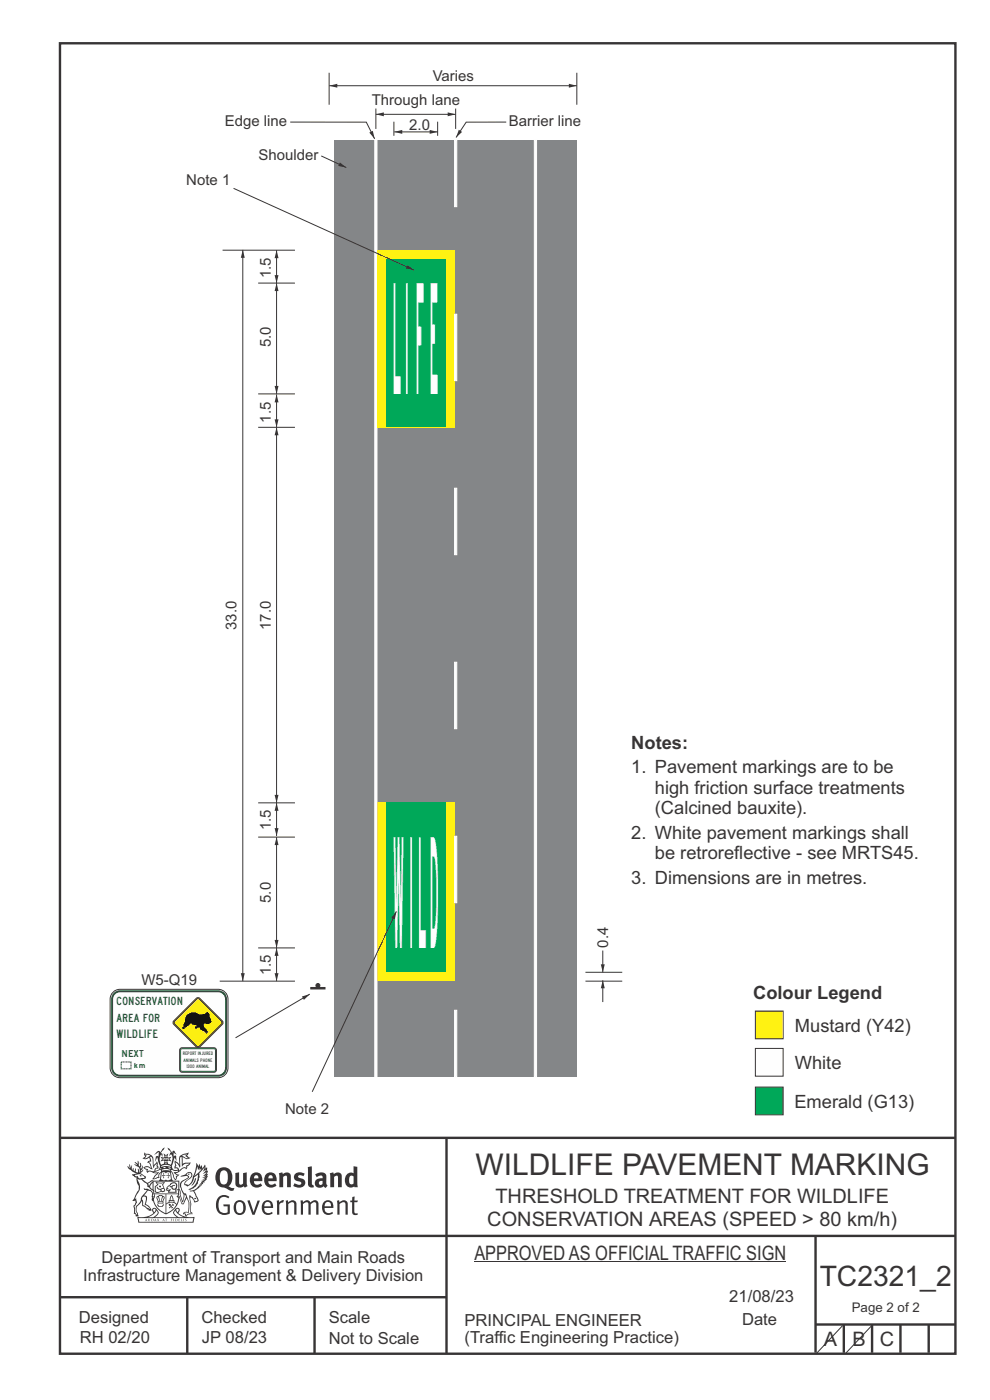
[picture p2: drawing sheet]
<svg xmlns="http://www.w3.org/2000/svg" width="210mm" height="297mm" viewBox="0 0 210 297" stroke-linecap="round" stroke-linejoin="round" font-family="sans-serif">
<g fill="none" stroke="#373435" stroke-width=".51">
<path d="M12.7 9.2h190v278h-190zM12.7 241.4h190M94.7 241.4v45.8M12.7 275.2h82M12.7 262.2h190.1M39.7 275.2v12M66.7 275.2v12M173 262.1v24.9M173 281h29.6M179 281v6M185 281v6M191 281v6"/>
<path d="M197 281v6"/>
</g>
<g fill="#373435">
<path d="M47 248.4a2.55 2.55 0 0 0 0 2.7l.3 .2a.81 .81 0 0 0 1-1v-.5a1.04 1.04 0 0 0-1.1-1.5zM46.3 248.1a1.82 1.82 0 0 1 2.1-.2 1.82 1.82 0 0 1 .9 1.8 2.29 2.29 0 0 1-.8 2l.7 .3h.5l-.2 .6a2.87 2.87 0 0 1-2-.7 2.12 2.12 0 0 1-1.7-3.1z" fill-rule="evenodd"/>
<path d="M49.9 248.9l.8-.2v2a.46 .46 0 0 0 .3 .6 .46 .46 0 0 0 .6-.3v-2.1l.7-.2v2.4l.2 .5-.5 .3-.3-.3a1.02 1.02 0 0 1-1.2 .3 1.02 1.02 0 0 1-.6-1.1z" fill-rule="evenodd"/>
<path d="M54 249.5l-.1 .5h.9a.49 .49 0 0 0-.2-.6 .49 .49 0 0 0-.6 .1zM53.4 249.1a1.34 1.34 0 0 1 1.6-.2 1.34 1.34 0 0 1 .6 1.5v.2h-1.7a.77 .77 0 0 0 .5 .8 .77 .77 0 0 0 .9-.4l.3 .5a1.59 1.59 0 0 1-2 .2 1.59 1.59 0 0 1-.5-2.1z" fill-rule="evenodd"/>
<path d="M57 249.5l-.1 .5h1a.49 .49 0 0 0-.2-.6 .49 .49 0 0 0-.7 .1zM56.4 249.1a1.34 1.34 0 0 1 1.6-.2 1.34 1.34 0 0 1 .7 1.5v.2h-1.8a.77 .77 0 0 0 .5 .8 .77 .77 0 0 0 .9-.4l.4 .5a1.59 1.59 0 0 1-2.1 .2 1.59 1.59 0 0 1-.5-2.1z" fill-rule="evenodd"/>
<path d="M59.2 248.9l.7-.2 .1 .4a.95 .95 0 0 1 1-.3 .95 .95 0 0 1 .7 .8v2.3h-.8v-2.3a.46 .46 0 0 0-.8 .1v2.2h-.8z" fill-rule="evenodd"/>
<path d="M62.6 249.1a1.75 1.75 0 0 1 2-.1l-.2 .5-.6-.2a.43 .43 0 0 0-.6 .3l.4 .3a1.04 1.04 0 0 1 1.2 1.1 1.04 1.04 0 0 1-1.4 1l-1.2-.4 .3-.6 1 .4 .4-.4a.88 .88 0 0 0-1-.5l-.4-.2-.1-.4z" fill-rule="evenodd"/>
<path d="M65.3 247.6l.8-.2 .1 3.8 .3 .2 .1 .4a.88 .88 0 0 1-1 0 .88 .88 0 0 1-.3-1z" fill-rule="evenodd"/>
<path d="M67.8 250.6a.43 .43 0 0 0-.1 .7 .43 .43 0 0 0 .7-.1v-.7zM66.8 249.1a1.7 1.7 0 0 1 2.4 .1v1.9l.3 .4-.4 .5-.5-.4a1.03 1.03 0 0 1-1.7-.1 1.03 1.03 0 0 1 .8-1.5h.7v-.4a.8 .8 0 0 0-1.2 .1z" fill-rule="evenodd"/>
<path d="M70 248.9l.7-.2 .1 .4a.95 .95 0 0 1 1-.3 .95 .95 0 0 1 .7 .8v2.3h-.8v-2.3a.46 .46 0 0 0-.8 .1v2.2h-.8z" fill-rule="evenodd"/>
<path d="M74.3 249.5a1.48 1.48 0 0 0 0 1.7h.5l.2-.1v-1.5l-.3-.2zM75 247.4l.8 .1 .1 4.4h-.7l-.1-.2a1.26 1.26 0 0 1-1.4 0 1.26 1.26 0 0 1-.5-1.3 1.29 1.29 0 0 1 .4-1.4 1.29 1.29 0 0 1 1.4-.1z" fill-rule="evenodd"/>
<path d="M46.4 253.9a1.72 1.72 0 0 1 2.3 0l-.3 .3a1.24 1.24 0 0 0-1.4-.2 1.24 1.24 0 0 0-.6 1.4 1.49 1.49 0 0 0 1.2 1.9l.7-.1v-1.3h-.8l-.1-.4h1.3v1.9a1.93 1.93 0 0 1-2.2 0 1.93 1.93 0 0 1-.7-2.2l.2-.8z" fill-rule="evenodd"/>
<path d="M50.4 255.1a1.65 1.65 0 0 0 .2 2.2 .99 .99 0 0 0 1-1.4 .78 .78 0 0 0-.4-.8 .78 .78 0 0 0-.8 0zM50 254.9a1.33 1.33 0 0 1 1.6-.1 1.33 1.33 0 0 1 .5 1.4 1.31 1.31 0 0 1-1.3 1.6 1.31 1.31 0 0 1-1.2-1.6v-.6z" fill-rule="evenodd"/>
<path d="M52.5 254.7l.4-.1 .9 2.6 .8-2.5h.5l-1.1 3h-.5z" fill-rule="evenodd"/>
<path d="M56.3 255.2l-.2 .7h1.3a.7 .7 0 0 0-.3-.8 .7 .7 0 0 0-.8 .1zM55.9 255a1.22 1.22 0 0 1 1.5-.2 1.22 1.22 0 0 1 .5 1.5h-1.8a.93 .93 0 0 0 .5 1 .93 .93 0 0 0 1.1-.2l.2 .3a1.43 1.43 0 0 1-1.8 .1 1.43 1.43 0 0 1-.6-1.7z" fill-rule="evenodd"/>
<path d="M58.7 254.7l.4-.1 .1 .5 .4-.4 .6-.1-.2 .5a.66 .66 0 0 0-.8 .7v1.9h-.4z" fill-rule="evenodd"/>
<path d="M60.6 254.7l.4-.1 .1 .5a.94 .94 0 0 1 1-.5 .94 .94 0 0 1 .8 .8v2.3h-.5l-.1-2.5a.81 .81 0 0 0-1.2 .3v2.2h-.4z" fill-rule="evenodd"/>
<path d="M63.7 254.7l.5-.1 .1 .5 .4-.3a.78 .78 0 0 1 1.1 .3 .9 .9 0 0 1 1-.5 .9 .9 0 0 1 .8 .8v2.3h-.5l-.1-2.5a.67 .67 0 0 0-1.1 .3v2.2h-.5v-2.4l-.4-.3-.7 .4v2.3h-.5z" fill-rule="evenodd"/>
<path d="M69 255.2l-.1 .7h1.3a.7 .7 0 0 0-.3-.8 .7 .7 0 0 0-.9 .1zM68.7 255a1.22 1.22 0 0 1 1.5-.2 1.22 1.22 0 0 1 .5 1.5h-1.8a.93 .93 0 0 0 .4 1 .93 .93 0 0 0 1.2-.2l.1 .3a1.44 1.44 0 0 1-1.7 .1 1.44 1.44 0 0 1-.6-1.7z" fill-rule="evenodd"/>
<path d="M71.4 254.7l.5-.1 .1 .5a.94 .94 0 0 1 1-.5 .94 .94 0 0 1 .8 .8v2.3h-.5l-.1-2.5a.81 .81 0 0 0-1.2 .3v2.2h-.4z" fill-rule="evenodd"/>
<path d="M74.7 253.9l.5-.1v.9h.7l-.1 .3h-.6v2.2l.1 .2h.5l.1 .3a.75 .75 0 0 1-1.2-.6v-2.1h-.4v-.3h.4z" fill-rule="evenodd"/>
<path d="M30.8 244.9l1.1 .3-.9 .5h-.4l.6-.5zM31.8 245.4h.2a2.44 2.44 0 0 1 .4 1.9l.1 .5 .7-1-.1 .6 .3 .3a.57 .57 0 0 0-.6 .7l-1-.1-.5 .2 .2-.5-.8-.3 .7-.1 .9 .5 .1-.1-.6-1.3-.2-.2h.5zM30.7 244.4l-.1 .5 .2 .4-.6 .4a1.04 1.04 0 0 0 1.4-.1l.2 .6-.3 .1-.2 .4a.94 .94 0 0 1 .8 1.1l-.2-.1a1.16 1.16 0 0 0-1.5-.1l.3 .4 .4 .2 .1 .5 .2 .1 .1-.2a.94 .94 0 0 1 1.1 .2l.8 .1-1.2 1.2a1.13 1.13 0 0 0 1.2-.2l.4-.1-.1-.4 .5-.8a.83 .83 0 0 0-.6 1.1l-.3-.1-.7 .4 1.1-1.4-.5 .1-.5-.1 1.3-.5-.1-.1-.9 .4v-.3l.2-.2 .3 .1 .1-.3-.2-.4v-.6l-.1-.4-.7 1v-.7a1.42 1.42 0 0 0-1.6-1.8z" fill-rule="evenodd"/>
<path d="M38.5 245.2l.5-.2 .7-.1-.6 .3 .8 .5h-.3zM38.3 245.5l.2-.1 .1 2a1.69 1.69 0 0 1 1.6-.6l-.8 .5 .1 .5a1.1 1.1 0 0 0-1.5 .6l-.1-.5-.2-.2h-.5l.3-.4-.3-.7a1.42 1.42 0 0 1 .8 1.1l.2-.1zM37.1 246.2l.1 1-.2 .3 .1 .4h.5l.1 .2a.96 .96 0 0 1-1.1-.1l-.1 .1a1.06 1.06 0 0 0 1.3 .2v.1a.72 .72 0 0 1-1 .2l.3 .5 .6 .2-.4 .2-.1 .6-.2-.3-.4-1.1-.4-.4 .4 .9a1.54 1.54 0 0 0 .7 1.2l.2-.3a.58 .58 0 0 1 .4-.8l.2-.1h-.3l-.5-.3 .9-.5a.93 .93 0 0 1 1.2-.5v.2l.2-.2 .1-.5a.99 .99 0 0 0 .7-.8l-1.3 .1-.3 .2-.1-1.4 .9 .4 .9-.3h-.4l-.5-.4 .4-.7-.6 .2a1.46 1.46 0 0 0-1.4 2.1v.4l-.2-.4z" fill-rule="evenodd"/>
<path d="M35.6 248.9l.2 .1-.1 .3 .4 .1h-.4v.6l-.1-.6h-.3l.3-.1z" fill-rule="evenodd"/>
<path d="M34.6 248.9l.2 .1v.3l.3 .1h-.3l-.1 .6v-.6h-.4l.4-.1z" fill-rule="evenodd"/>
<path d="M34.3 248.8a.57 .57 0 0 1 .9 .2 .57 .57 0 0 1 .9-.2l.2 1.4h-.2a.57 .57 0 0 1-.9 0 .69 .69 0 0 1-1.1 0zM34.2 248.1l-.3 2.1-.2 .4h3l-.2-.4-.3-2.1h-.2v.2l-.8-.1-.8 .1v-.2z" fill-rule="evenodd"/>
<path d="M34.2 252.4a.3 .3 0 0 0 .6 0 .3 .3 0 0 0-.6 0zM33.3 250.9l.3 .3-.3 .4a.79 .79 0 0 0 0 1.3l.8-.2-.1-.3a.55 .55 0 0 1-.7-.6l.1-.1 .2 .3 .3 .2 .8-.2-.4-.7 .4-.4-.7 .2zM33 250.7l1.1 .2 .9-.2-.4 .6 .4 1.2a.56 .56 0 0 1-.8 .3l-.2 .1a.73 .73 0 0 1-.9 .1 .73 .73 0 0 1-.3-1v-.4l.6-.4z" fill-rule="evenodd"/>
<path d="M35.6 251.8l.7-.4a.58 .58 0 0 1 1-.1 .58 .58 0 0 1-.4 .9l-.3-.3a.43 .43 0 0 1 .6-.4 .57 .57 0 0 0-.8 .2l-.2-.1-.3 .1 .4 .2a.55 .55 0 0 0 .9 .4v.5h-1.3l.3-.4-.1-.1-.6 .1 .2-.3-.2-.1zM35.4 251.8l-.1 .2a.39 .39 0 0 0 .2 .6h.3l-.2 .4h1.9l-.1-.8a.86 .86 0 0 0-.1-1.3 .86 .86 0 0 0-1.3 .4z" fill-rule="evenodd"/>
<path d="M36 254.8h.8v.2h-.8zM36.4 253.8l.2 .8h-.4zM36.4 253.5l-.3 .5-.1 .6h-.2v.4l-.7 .4 .2 .1a1.48 1.48 0 0 1 2.1 .2l.2-.1-.6-.5v-.5h-.2l-.1-.6z" fill-rule="evenodd"/>
<path d="M35.8 255.4l.4 .1 .1 .3 .3-.2-.2-.2a.38 .38 0 0 1 .5 .5l-.2-.2-.3 .2 .3 .2-.3 .3-.1-.4-.4 .4-.1-.2 .4-.3-.1-.1-.2 .1z" fill-rule="evenodd"/>
<path d="M34.5 254h.2v.2l-.2 .6h-.2zM33.6 255.3h.9v.2a.55 .55 0 0 1-.8 .4v-.2l-.2-.1zM33.4 254h.2l.2 .8h-.2zM33.6 255l.8-.1 .1 .2h-.8zM33.8 253.7h.5l-.2 1.1h-.1zM33.3 253.8l-.1 .3 .3 1.1a.48 .48 0 0 0-.1 .6 .48 .48 0 0 0 .5 .2h.5a.49 .49 0 0 0 .2-.8l.3-1.1-.1-.3a1.42 1.42 0 0 0-1.5 0z" fill-rule="evenodd"/>
<path d="M33.7 251.5l.4 .1 .1 .3h-.3z" fill-rule="evenodd"/>
<path d="M41.3 250.1l.3-.2-.2 .8-.6 .8h-.2l.5-.7z" fill-rule="evenodd"/>
<path d="M39.7 249l.3-.2 .5 .2a.88 .88 0 0 1-.6 1.1 1.22 1.22 0 0 0-.8 1.3l.5 .2a.72 .72 0 0 0 .9-.4l.5-.8 .2-.6 .8-.6v.2a2.85 2.85 0 0 1-2 2.9l.1 .1a2.13 2.13 0 0 0 1.9-1.5v-.3a2.01 2.01 0 0 0 .3-1.7l1.1-1.3-.4 1 .7-.5-.7 1 .8-.4-.8 .8 .7-.2-.9 .6 .8-.1-.8 .4h.7l-.8 .3 .3 .2h-.4l.2 .3h-.4l.2 .3h-.4l.1 .2h-.1a2.16 2.16 0 0 1-2 1.1l.1 .2 .4-.1a.76 .76 0 0 1 .7 .8l.5 1.2-.6 .2a1.45 1.45 0 0 0-1.1-1.3l.2 1.8-.1 1.8 .4 .3a1.07 1.07 0 0 0-1.2 .4v-.3l-.5-.2a.87 .87 0 0 1 1.1-.1v-.7a4.4 4.4 0 0 0-.6-3.1l-.1-.3h-.2a2.16 2.16 0 0 1-.7-2.2l.3-.4 1.2-.7a.55 .55 0 0 0-.4-.8zM37.8 252.4a.76 .76 0 0 1 .3 1.1l.6 1.6 .4-1.7 .2 .1a.61 .61 0 0 1-.1 .9l-.3 .8-.2 .1-.7-1.6-.3 .1a1.18 1.18 0 0 0 .1-1.4zM41.8 247.5l.2 .7 .3-.5v.6l.4-.5a1.9 1.9 0 0 1-1.2 1.4l-.3 .3zM38.2 249.6l1.4-.2 .2 .2v.3l-.5 .2a1.26 1.26 0 0 0-.9 1.9l.2 .7a1.84 1.84 0 0 1 .1 2.1l-.4-1.4a.96 .96 0 0 0-.4-1.2l-.4 .2a.78 .78 0 0 1 0 1.3l.1 .3h.4l.4 1.1a.38 .38 0 0 0 .2 .4 .38 .38 0 0 0 .4-.1l.6-1.2a2.94 2.94 0 0 1 .4 2.5l-.1 .4h-.8l-.3 .4v.2l.4-.1 .1 .4 .2 .1a1.02 1.02 0 0 1 1.3-.5v-.4l-.3-.1 .1-1.8-.3-1.3h.1a1.14 1.14 0 0 1 .8 1 .63 .63 0 0 0 .8-.2 .63 .63 0 0 0-.2-.9l-.6-1.2 .9-.6 .2-.4h.3l-.1-.2h.4l-.1-.3h.3l-.1-.3 .5-.1-.2-.2 .6-.4v-.2h-.2l.4-.5h-.3l.3-.5-.4 .1 .4-.5v-.3l-.3 .2 .2-.7-.1-.2-.4 .3v-.8l-.6 .8-.2-.8-.2 .5-.3-.7-.1 .6-.5-.8-.1 1.4-.6 1.8a1.81 1.81 0 0 1-1 1.5l-.6-.2a1.75 1.75 0 0 1 1.1-1.2 .75 .75 0 0 0 .1-1.3 .75 .75 0 0 0-1.2 .4z" fill-rule="evenodd"/>
<path d="M41.2 254.1h.3l.2 .2-.4 .1z" fill-rule="evenodd"/>
<path d="M29.4 258.4h11.6l-.1 .8h-11.4zM31.3 258.2l.5-.1a2.48 2.48 0 0 0 1.4-1.3l.3 .5-.5 .6-.5 .3zM32.5 256.6l.3-.2 .2 .1-.3 .7zM37.2 256.8a2.65 2.65 0 0 0 1.8 1.4h-1.1l-.5-.3-.5-.6zM37.4 256.5l.2-.1 .3 .2-.3 .6zM29.2 258.2l.1 1.2h11.8l.2-1.1-.2-.1a4.1 4.1 0 0 1-3.3-.9l.3-.4-.1-.6a1.06 1.06 0 0 0-1.3 1l.2 .4 .6 .5h-4.7l.3-.1a.84 .84 0 0 0 .6-.8 .84 .84 0 0 0-.5-.8l-.3-.2h-.5l-.1 .6 .3 .4a4.2 4.2 0 0 1-3.4 .9z" fill-rule="evenodd"/>
<path d="M31 258.7l.1 .2h-.2zM31 258.5l-.3 .6 .4-.2 .2 .2z" fill-rule="evenodd"/>
<path d="M31.3 258.6h.3v.4a.25 .25 0 0 0 .2-.1 .25 .25 0 0 0-.1-.3h.1a.29 .29 0 0 1 0 .4 .29 .29 0 0 1-.4 0 .29 .29 0 0 1 0-.4z" fill-rule="evenodd"/>
<path d="M32.2 258.6a.22 .22 0 0 1 .3 .2 .22 .22 0 0 1-.3 .2zM32 258.6l.1 .4a.33 .33 0 0 0 .4 0 .33 .33 0 0 0 0-.4 .33 .33 0 0 0-.5 0z" fill-rule="evenodd"/>
<path d="M32.9 258.7l.1 .2h-.2zM32.9 258.5l-.2 .6 .3-.2 .2 .2z" fill-rule="evenodd"/>
<path d="M33.3 258.6h.2l.1 .1 .2-.1-.2 .2 .2 .3-.3-.3-.1 .3h-.1l.2-.3z" fill-rule="evenodd"/>
<path d="M34.7 258.7l.1 .2h-.2zM34.7 258.5l-.3 .6 .4-.2 .2 .2z" fill-rule="evenodd"/>
<path d="M35 258.5h.5l-.2 .1v.5h-.2l.1-.5z" fill-rule="evenodd"/>
<path d="M36.2 258.6l.3-.1-.1 .1v.2h.1h-.1v.3h-.2z" fill-rule="evenodd"/>
<path d="M36.7 258.6h.2v.5h-.2z" fill-rule="evenodd"/>
<path d="M37.3 258.6a.22 .22 0 0 1 .3 .2 .22 .22 0 0 1-.3 .2zM37.1 258.6v.4a.33 .33 0 0 0 .5 0 .33 .33 0 0 0 0-.4 .33 .33 0 0 0-.5 0z" fill-rule="evenodd"/>
<path d="M37.8 258.6l.4-.1-.2 .1v.2h.1h-.1v.2l.2 .1h-.4z" fill-rule="evenodd"/>
<path d="M38.4 258.6h.2l-.1 .4 .2 .1h-.3z" fill-rule="evenodd"/>
<path d="M38.9 258.6h.2v.5h-.2z" fill-rule="evenodd"/>
<path d="M39.3 258.6h.2h-.1l.2 .3-.2 .2-.1-.1v-.1l.2 .1z" fill-rule="evenodd"/>
<path d="M34.2 247.4a1.51 1.51 0 0 1 2 .2 2.67 2.67 0 0 0-2.1 0zM35.7 247.6l.4 .1 .1 .3-.4-.1zM34.6 247.6h.5l.1 .2h-.4zM34 247.8l.3 .2h-.3zM34.9 246.9l.3-.2 .3 .2zM34.9 245.6l.2 .1v.3h-.2zM35 245.1l.2 .2 .2-.2-.1 .3h-.2zM35.1 246.3h.2l.1 .4-.2-.2-.2 .2zM35.3 245.7l.2-.1v.4h-.2zM34.4 245.7h.3l.1 .3-.4 .1 .2-.2zM35.7 245.7h.3l-.2 .2 .2 .2-.4-.1zM32.7 244.9l1-.5-.1 1-.2-.2-.3 .2-.3 1.1 .5-1 .3 .9a1.84 1.84 0 0 1 .2 1.7l.4 .1a2.48 2.48 0 0 1 2.2 0l.2-.2-.2-.7 .7-1.8 .4 .7-.2-1-.2-.1-.2 .3v-.9l.6 .4-.6-.8-.3 .1-.1 .4-.5-.9-.5-.3 .2 .5 .6 .5-.5 .8 .4-.4a2.06 2.06 0 0 1 0 2.3l-.5-.2-.2-.6 .1-.1 .8 .2-.4-.5 .4-.5-.7 .2-.2-.2 .2-.7-.5 .4-.5-.4 .2 .7-.2 .2-.7-.2 .4 .5-.4 .5 .8-.2 .1 .1-.2 .6-.5 .2a2.02 2.02 0 0 1 0-2.2l.3 .5-.1-.7-.3-.1 .8-1.2-.4 .3-.5 .8-.2-.3a.8 .8 0 0 0-.8 .5z" fill-rule="evenodd"/>
<path d="M29.2 250.1l.3 .1a.61 .61 0 0 1 .8 .4l.3 .2a.8 .8 0 0 1 .6 1l.4 .1 .5 .5a1 1 0 0 1 .5 1.1l-.1 .7v-.5h-.1a.96 .96 0 0 0-.8-1.3l-.2-.2h-.7l-.1-.1-.1 .1 .1 .3h.6l-1.2 1.3-.2 1-.4 .6a1.33 1.33 0 0 0-.5 1.8l.2 .5a1.26 1.26 0 0 1-.5-1.5l-.1-.3a1.56 1.56 0 0 0 .4-1.7l-.3 .2 .2-.5a3.2 3.2 0 0 0 .7-3zM30.4 253.9h.4a2.06 2.06 0 0 1-.1 1.6l.7 .5 .4 .4-.6-.1-.8-.6-.1-.9a.51 .51 0 0 1 .1-.9zM28.6 249.3a1.52 1.52 0 0 1 2.1 .5l-1.1 .2-.2-.1-.1-.4h-.5zM27.5 247v.8l-.3-.4h-.1a3.1 3.1 0 0 0 1.9 1.6l-1 .1 .5 .6 .5 .1 .1 1.1a1.84 1.84 0 0 1-.3 2.5l-.4 .9-.3 .4 .2 .1 .4-.1 .1 .4-.2 .5-.3 .2 .1 1.7h.2l.3 .5 .1 .1 .4-.1-.1-.5a1.3 1.3 0 0 1-.1-1.7l.9-1 .1 1.1 .6 .2 .5 .5 .1-.1 .2 .3h.5a1.85 1.85 0 0 0-1.2-1.4l.1-.3a1.39 1.39 0 0 0 0-1.4l-.5-.1 .5-.5a.66 .66 0 0 1 .9-.4 .66 .66 0 0 1 .3 .9l-.1 .4 .2-.1v.2l-.1 .3 .2 .5 .1-.3a2.24 2.24 0 0 0 .1-2.2 .73 .73 0 0 1-.7-.7 .73 .73 0 0 1 .6-.7v-.2a.94 .94 0 0 0-.9 .8 .48 .48 0 0 1-.1-.6 .48 .48 0 0 1 .5-.2l.5-.3a.51 .51 0 0 0-.8 .2l-.5 .2-1-.8h.6l.2-.5-1.2-.7 .5-.5v-.3l-.5 .4 .1-.2a.69 .69 0 0 0 .2-1v.4l-.2 .3v-1.1l-.3-.2 .1 .6-.1 .2-.4-1.3v.7l-.6-.4 .5 .7-.6-.2 .3 .3a1 1 0 0 1 .7 1.4l-.2-.8v.9l-.5-.2v-.8l-.2 .7-.2-.1-.1-.6-.2 .4-.2-.2 .1-.7-.2 .5z" fill-rule="evenodd"/>
<path d="M29.6 249.4l.2-.1 .3 .2z" fill-rule="evenodd"/>
<path d="M32.4 250.5h5.6v2l-.2-.1v-1.7h-5.2v2.5h5.2v-.8l.1 .2-.1 1.1v-.3h-2.5v4a4.1 4.1 0 0 0 2.6-3.6l.1-.1a4 4 0 0 1-2.8 3.9 4.2 4.2 0 0 1-2.8-4.7l.1 1.2 .1-.1a3.8 3.8 0 0 0 2.5 3.4v-4h-2.5l-.2-.9z" fill-rule="evenodd"/>
<circle cx="40" cy="249.1" r=".17"/>
</g>
<path d="M100.6 267.7h66.2" fill="none" stroke="#373435" stroke-width=".21"/>
<path d="M71 29.7h51.4v198.7h-51.4z" fill-rule="evenodd" fill="#848688"/>
<path d="M80 170.3h16.4v37.8h-16.4z" fill-rule="evenodd" fill="#fff212"/>
<g fill="#fefefe" stroke="#fefefe" stroke-width=".21">
<path d="M79.5 29.7h.5v198.7h-.5z" fill-rule="evenodd"/>
<path d="M96.4 29.7h.5v14.1h-.5z" fill-rule="evenodd"/>
<path d="M113.3 29.7h.5v198.7h-.5z" fill-rule="evenodd"/>
<path d="M96.4 214.3h.5v14.1h-.5z" fill-rule="evenodd"/>
<path d="M96.4 140.5h.5v14.1h-.5z" fill-rule="evenodd"/>
</g>
<path d="M80 53h16.4v37.6h-16.4z" fill-rule="evenodd" fill="#fff212"/>
<path d="M81.9 54.9h12.7v35.6h-12.7z" fill-rule="evenodd" fill="#00a859"/>
<path d="M68.1 33.1l5.4 2.4" fill="none" stroke="#373435" stroke-width=".21"/>
<path d="M72.1 34.5l1.4 1-1.8-.3z" fill="#373435"/>
<path d="M47.2 53.1h15.4M54.8 60.1h7.8M54.8 83.6h7.8M58.7 90.7v79.6M54.8 177.6h7.8M46.6 208.1h16M54.8 201.1h7.8" fill="none" stroke="#373435" stroke-width=".21"/>
<g fill="#373435">
<path d="M58.7 90.7l.4 1.6h-.8z"/>
<path d="M58.3 168.6h.8l-.4 1.7z"/>
</g>
<path d="M58.7 60.1v23.5" fill="none" stroke="#373435" stroke-width=".21"/>
<g fill="#373435">
<path d="M58.7 60.1l.4 1.6h-.8z"/>
<path d="M58.3 81.9h.8l-.4 1.7z"/>
</g>
<path d="M58.7 177.6v23.5" fill="none" stroke="#373435" stroke-width=".21"/>
<g fill="#373435">
<path d="M58.3 199.4h.8l-.4 1.7z"/>
<path d="M58.7 177.6l.4 1.7h-.8z"/>
</g>
<path d="M51.5 53v155.1" fill="none" stroke="#373435" stroke-width=".21"/>
<g fill="#373435">
<path d="M51.5 53l.4 1.7h-.8z"/>
<path d="M51.1 206.5h.8l-.4 1.6z"/>
</g>
<path d="M58.7 53.1v7" fill="none" stroke="#373435" stroke-width=".21"/>
<g fill="#373435">
<path d="M58.3 58.4h.8l-.4 1.7z"/>
<path d="M58.7 53.1l.4 1.7h-.8z"/>
</g>
<path d="M58.7 201.1v7" fill="none" stroke="#373435" stroke-width=".21"/>
<g fill="#373435">
<path d="M58.3 206.5h.8l-.4 1.6z"/>
<path d="M58.7 201.1l.4 1.7h-.8z"/>
</g>
<path d="M124.2 206.3h7.8M124.2 208.1h7.8M127.9 208v4.6" fill="none" stroke="#373435" stroke-width=".21"/>
<path d="M127.9 208l.4 1.7h-.9z" fill="#373435"/>
<path d="M127.9 201.7v4.6" fill="none" stroke="#373435" stroke-width=".21"/>
<path d="M127.4 204.6h.9l-.4 1.7z" fill="#373435"/>
<path d="M65.7 210.9l-15.7 9.3" fill="none" stroke="#373435" stroke-width=".21"/>
<path d="M64 211.4l1.7-.5-1.2 1.2z" fill="#373435"/>
<g fill="#fefefe" stroke="#fefefe" stroke-width=".21">
<path d="M96.4 103.6h.5v14.1h-.5z" fill-rule="evenodd"/>
<path d="M96.4 66.7h.5v14.1h-.5z" fill-rule="evenodd"/>
</g>
<path d="M79.7 23v4.3M79.7 24.3h17M96.7 23v4.3" fill="none" stroke="#373435" stroke-width=".21"/>
<g fill="#373435">
<path d="M95 23.8l1.7 .5-1.7 .4z"/>
<path d="M79.7 24.3l1.7-.5v.9z"/>
</g>
<path d="M83.6 28h9.2" fill="none" stroke="#373435" stroke-width=".21"/>
<g fill="#373435">
<path d="M91.1 27.6l1.7 .4-1.7 .4z"/>
<path d="M83.6 28l1.7-.4v.8z"/>
</g>
<path d="M69.8 15.4v6.8M69.9 18.2h52.5M122.4 15.4v6.8M83.6 25.8v3M92.8 25.8v3" fill="none" stroke="#373435" stroke-width=".21"/>
<g fill="#373435">
<path d="M120.7 17.8l1.7 .4-1.7 .4z"/>
<path d="M69.9 18.2l1.6-.4v.8z"/>
</g>
<path d="M107.4 25.9h-8.5l-2.2 3.3" fill="none" stroke="#373435" stroke-width=".21"/>
<path d="M97.3 27.5l.7 .5-1.3 1.2z" fill="#373435"/>
<path d="M61.6 25.9h16.1l1.8 3.6" fill="none" stroke="#373435" stroke-width=".21"/>
<path d="M78.3 28.1l.8-.3 .4 1.7z" fill="#373435"/>
<path d="M49.5 40l38.3 17.3" fill="none" stroke="#373435" stroke-width=".21"/>
<path d="M86.5 56.2l1.3 1.1-1.7-.3z" fill="#373435"/>
<path d="M54.8 170.3h7.8M58.7 170.3v7.1" fill="none" stroke="#373435" stroke-width=".21"/>
<g fill="#373435">
<path d="M58.3 175.7h.8l-.4 1.7z"/>
<path d="M58.7 170.3l.4 1.7h-.8z"/>
</g>
<g fill="#373435" stroke="#373435" stroke-width=".21">
<path d="M65.9 209.5h3v.3h-3z" fill-rule="evenodd"/>
<circle cx="67.4" cy="209.1" r=".42"/>
</g>
<path d="M81.9 170.3h12.7v36h-12.7z" fill-rule="evenodd" fill="#00a859"/>
<path d="M96.4 177.4h.5v14.1h-.5z" fill-rule="evenodd" fill="#fefefe" stroke="#fefefe" stroke-width=".21"/>
<path d="M54.8 90.7h7.8M58.7 83.7v7" fill="none" stroke="#373435" stroke-width=".21"/>
<g fill="#373435">
<path d="M58.3 89h.8l-.4 1.7z"/>
<path d="M58.7 83.7l.4 1.7h-.8z"/>
</g>
<path d="M84.1 193.3l-17.9 38.3" fill="none" stroke="#373435" stroke-width=".21"/>
<path d="M84.1 193.3l-.4 1.8-.7-.4z" fill="#373435"/>
<path d="M160.2 222.4h5.9v5.9h-5.9z" fill-rule="evenodd" fill="#fefefe" stroke="#373435" stroke-width=".21"/>
<path d="M160.2 230.6h5.9v5.9h-5.9z" fill-rule="evenodd" fill="#00a859" stroke="#373435" stroke-width=".21"/>
<path d="M160.2 214.5h5.9v5.9h-5.9z" fill-rule="evenodd" fill="#fff212" stroke="#373435" stroke-width=".21"/>
<path d="M178.7 281.2l-5.7 6.1M184.9 281.2l-5.7 6.1" fill="none" stroke="#373435" stroke-width=".21"/>
<path d="M24 210.5l.9-.6h.5h20.9a2.09 2.09 0 0 1 2.1 2.1v14.5a2.09 2.09 0 0 1-2.1 2.1h-20.9a2.09 2.09 0 0 1-2-2.1v-14.5v-.6z" fill-rule="evenodd" fill="#fefefe" stroke="#373435" stroke-width=".21"/>
<path d="M24.1 210.6l.8-.4 .5-.1h20.9a1.88 1.88 0 0 1 1.9 1.9v14.5a1.88 1.88 0 0 1-1.9 1.9h-20.9a1.88 1.88 0 0 1-1.8-1.9v-14.5v-.5z" fill-rule="evenodd" fill="#225a35"/>
<path d="M24.6 210.8l.8-.3h20.9a1.46 1.46 0 0 1 1.4 1.5v14.5a1.46 1.46 0 0 1-1.4 1.5h-20.9a1.46 1.46 0 0 1-1.4-1.5v-14.5l.1-.5z" fill-rule="evenodd" fill="#fefefe"/>
<path d="M25.7 225.3h2.1v1.4h-2.1z" fill="none" stroke="#225a35" stroke-width=".21" stroke-dasharray=".3 .1" stroke-linecap="butt"/>
<path d="M36.8 216.6l4.8-4.8 .5-.2 5.1 5 .1 .5-4.9 5-.5 .1-5.1-4.9-.1-.2z" fill-rule="evenodd" fill="#ffd520" stroke="#373435" stroke-width=".21"/>
<path d="M41.7 211.9l.3-.2 .3 .2 4.9 4.9-.1 .4-5 4.9-.4-.1-4.9-5 .1-.4z" fill-rule="evenodd" fill="#373435"/>
<path d="M37.1 216.8l4.9-4.9 5 5-4.9 5-5-4.8z" fill-rule="evenodd" fill="#ffd520"/>
<path d="M39.7 215.3l.5-.3 .8-.2 1.8 .4 .7-.1v-.1h.2l-.2-.2 .3 .1-.1-.2 .2 .1-.1-.2a1.06 1.06 0 0 1 .7 1.1l.3 .7a.58 .58 0 0 1-.1 .7 .58 .58 0 0 1-.7 .1l-.7-.1-.1 .3 .2 .6 .8 .9v.1l-.3-.1 .1 .2-.2 .2-.1-.3-.1 .2-.2-.3-.9-.5-.2-.6-.8 .5-.2-.4 .5-.4-.8-.1-.5-.3-.8 .7-.5 .2-.2 .4v-.2l-.2 .2-.2-.4 .3-.2 .4-2z" fill="#111211"/>
<path d="M38.2 222.5l.4-.2h7.1l.2 .5-.1 4.4-.4 .3-7-.1-.3-.4z" fill-rule="evenodd" fill="#fefefe" stroke="#373435" stroke-width=".21"/>
<path d="M38.3 222.6l.3-.2h7l.2 .4v4.4l-.4 .2-7-.1-.2-.3z" fill-rule="evenodd" fill="#225a35"/>
<path d="M38.5 222.6h7v4.5h-7z" fill-rule="evenodd" fill="#fefefe"/>
<g font-size="23.5" fill="#fefefe">
<text x="83.6" y="83.6">L</text>
<text x="86.2" y="83.6">I</text>
<text x="88.4" y="83.6">FE</text>
<text x="83.6" y="201.1">W</text>
<text x="87.1" y="201.1">I</text>
<text x="88.9" y="201.1">LD</text>
</g>
<text font-size="6.3" fill="#373435" x="100.9" y="249.3">WILDLIFE PAVEMENT MARKING</text>
<text font-size="6" fill="#373435" x="173.9" y="272.7">TC2321_2</text>
<g font-size="4.2" fill="#373435">
<text x="105.1" y="255.3">THRESHOLD TREATMENT FOR WILDLIFE</text>
<text x="103.4" y="260.1">CONSERVATION AREAS (SPEED &gt; 80 km/h)</text>
<text x="100.6" y="267.2">APPROVED AS OFFICIAL TRAFFIC SIGN</text>
<text x="174.7" y="285.6">A</text>
<text x="180.9" y="285.6">B</text>
<text x="186.6" y="285.6">C</text>
</g>
<g font-size="3.9" fill="#373435">
<text x="133.9" y="158.9">Notes:</text>
<text x="133.9" y="164.1">1. Pavement markings are to be</text>
<text x="138.9" y="168.4">high friction surface treatments</text>
<text x="138.9" y="172.7">(Calcined bauxite).</text>
<text x="133.9" y="177.9">2. White pavement markings shall</text>
<text x="138.9" y="182.3">be retroreflective - see MRTS45.</text>
<text x="133.9" y="187.5">3. Dimensions are in metres.</text>
<text x="159.8" y="211.9">Colour Legend</text>
<text x="168.6" y="218.9">Mustard (Y42)</text>
<text x="168.6" y="226.8">White</text>
<text x="168.5" y="235.1">Emerald (G13)</text>
</g>
<g font-size="3.5" fill="#373435">
<text x="21.6" y="267.9">Department of Transport and Main Roads</text>
<text x="17.7" y="271.8">Infrastructure Management &amp; Delivery Division</text>
<text x="16.7" y="280.6">Designed</text>
<text x="42.7" y="280.6">Checked</text>
<text x="69.7" y="280.6">Scale</text>
<text x="98.5" y="281.3">PRINCIPAL ENGINEER</text>
<text x="154.7" y="276.2">21/08/23</text>
<text x="157.4" y="281.2">Date</text>
<text x="16.9" y="284.8">RH 02/20</text>
<text x="42.8" y="284.8">JP 08/23</text>
<text x="69.7" y="285.2">Not to Scale</text>
<text x="98.5" y="284.8">(Traffic Engineering Practice)</text>
</g>
<g font-size="3.2" fill="#373435">
<text x="91.8" y="17.2">Varies</text>
<text x="78.9" y="22.3">Through lane</text>
<text x="47.7" y="26.7">Edge line</text>
<text x="86.8" y="27.5">2.0</text>
<text x="107.9" y="26.8">Barrier line</text>
<text x="54.8" y="33.9">Shoulder</text>
<text x="39.5" y="39.2">Note 1</text>
<text x="57.4" y="59" transform="rotate(-90 57.4 59)">1.5</text>
<text x="57.4" y="73.7" transform="rotate(-90 57.4 73.7)">5.0</text>
<text x="57.4" y="89.6" transform="rotate(-90 57.4 89.6)">1.5</text>
<text x="50.2" y="133.7" transform="rotate(-90 50.2 133.7)">33.0</text>
<text x="57.4" y="133.6" transform="rotate(-90 57.4 133.6)">17.0</text>
<text x="57.4" y="176.2" transform="rotate(-90 57.4 176.2)">1.5</text>
<text x="57.4" y="191.5" transform="rotate(-90 57.4 191.5)">5.0</text>
<text x="129" y="201" transform="rotate(-90 129 201)">0.4</text>
<text x="30" y="208.9">W5-Q19</text>
<text x="57.4" y="206.9" transform="rotate(-90 57.4 206.9)">1.5</text>
<text x="60.5" y="236.4">Note 2</text>
</g>
<text font-size="2.8" fill="#373435" x="180.7" y="278.2">Page 2 of 2</text>
<text font-size="2.5" fill="#225a35" x="24.7" y="220.2">WILDLIFE</text>
<g font-size="2.4" fill="#225a35">
<text x="24.6" y="213.3">CONSERVATION</text>
<text x="24.7" y="216.7">AREA FOR</text>
</g>
<text font-size="2.1" fill="#225a35" x="25.8" y="224.2">NEXT</text>
<g font-size="1" fill="#225a35">
<text x="38.8" y="223.8">REPORT INJURED</text>
<text x="38.9" y="225.2">ANIMALS PHONE</text>
<text x="39.5" y="226.6">1300 ANIMAL</text>
</g>
<text font-size=".8" fill="#225a35" x="28.6" y="226.6">km</text>
</svg>
